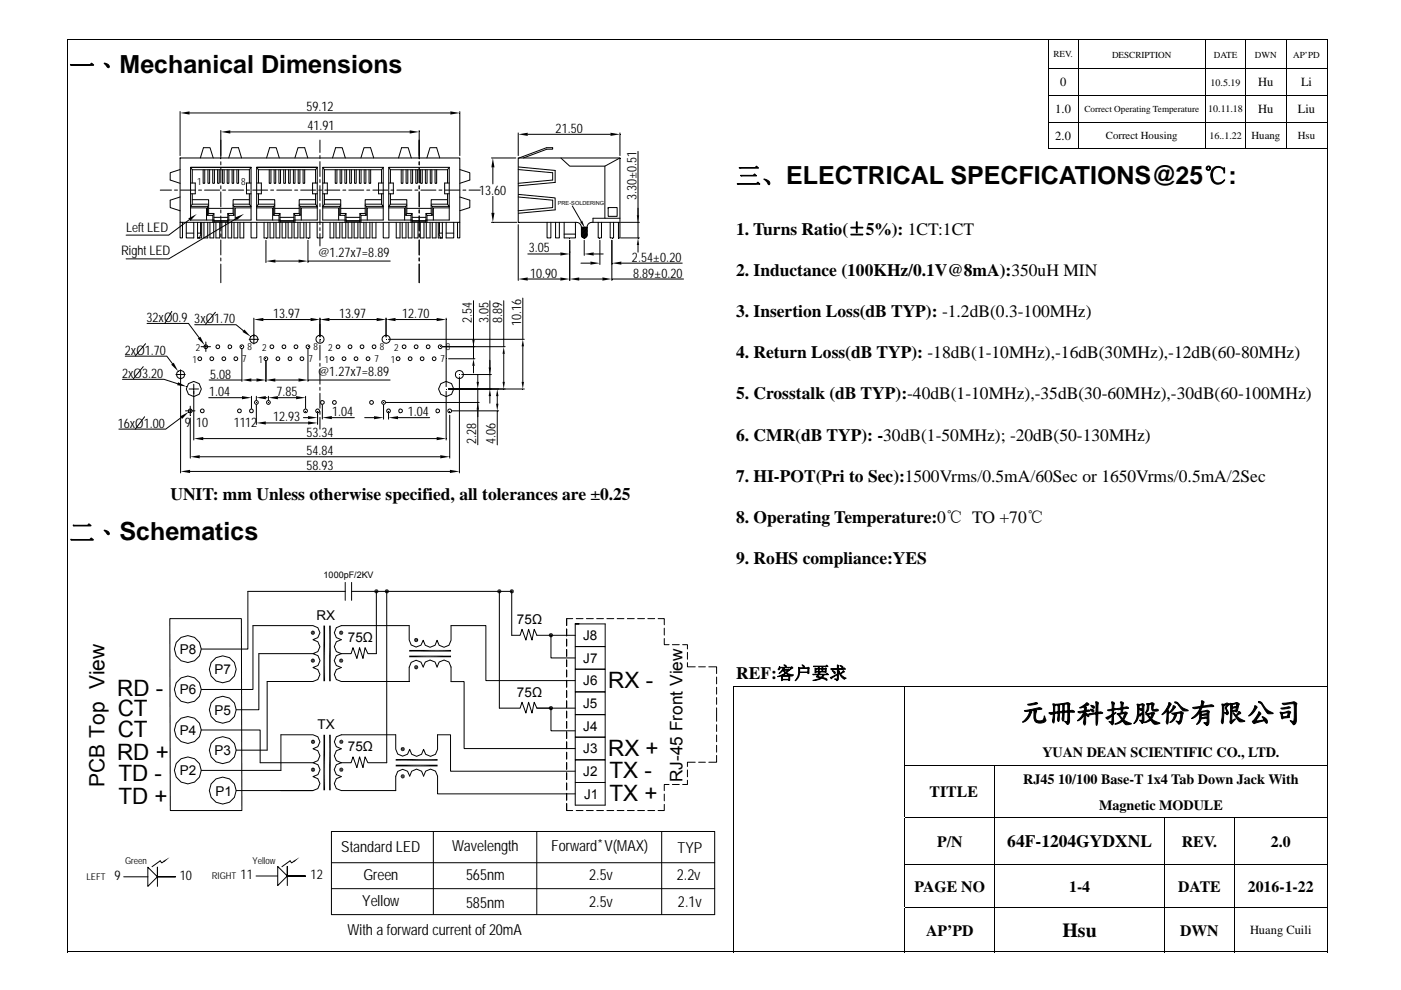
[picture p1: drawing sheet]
<svg xmlns="http://www.w3.org/2000/svg" width="297mm" height="210mm" viewBox="0 0 297 210" stroke-linecap="round" stroke-linejoin="round" font-family="sans-serif">
<g fill="none" stroke="#000" stroke-width=".21">
<path d="M14.2 8.3h267.3M14.2 8.4v6.1M14.2 14.6v5.6M222.2 14.6h59.3M222.2 8.4v6.1M222.2 14.6v5.6M228.6 8.4v6.1M228.6 14.6v5.6M255.6 8.4v6.1M255.6 14.6v5.6M264.1 8.4v6.1M264.1 14.6v5.6"/>
<path d="M272.7 8.4v6.1M272.7 14.6v5.6M281.4 8.4v6.1M281.4 14.6v5.6M14.2 20.3v5.5M14.2 26v5.5M14.2 31.7v113.8M38.2 36l-2.1 .6v1.6l2.1 .7M38.2 33.5h59.3v13.7h-59.3zM38.2 23.7v9.3M40.2 24h55.3M40.4 38.8h1v2.3h-1"/>
<path d="M40.8 36v2.8M42.5 33.5l.6-2.2h1.4l.7 2.2M43.1 36v2.9h.3v-2.9M44.1 36v2.9h.3v-2.9M45.1 36v2.9h.4v-2.9M46.1 36v2.9h.4v-2.9M46.8 27.7v6M46.8 34.3v.7M46.8 35.6v3.2M46.8 39.4v.7M47.2 36v2.9h.3v-2.9M48.2 36v2.9h.3v-2.9"/>
<path d="M48.5 33.5l.7-2.2h1.4l.6 2.2M48.8 28h38.1M49.2 36v2.9h.3v-2.9M50.2 36v2.9h.4v-2.9M53.2 38.8h-.9v2.3h.9M53.2 35.5h-12.8l.4 .5h12.1M53.2 35.5l-.3 .5v2.8M53.2 35.5h-12.8v8.3M53.2 35.5v11.2h-4.9v.5M54.4 38.8h1v2.3h-1M54.8 36v2.8M56.5 33.5l.7-2.2h1.4l.6 2.2"/>
<path d="M57.1 36v2.9h.3v-2.9M58.1 36v2.9h.4v-2.9M59.1 36v2.9h.4v-2.9M60.2 36v2.9h.3v-2.9M61.2 36v2.9h.3v-2.9M62.2 36v2.9h.3v-2.9M62.5 33.5l.7-2.2h1.4l.7 2.2M63.2 36v2.9h.4v-2.9M64.3 36v2.9h.3v-2.9M66.9 36v2.8M67.3 38.8h-1v2.3h1M67.3 35.5l-.4 .5"/>
<path d="M67.3 35.5h-12.9v8.3M67.3 35.5h-12.9l.4 .5h12.1M67.3 35.5v11.2h-5l.1 3.8h.8v-3.3M67.8 29.7v2.6M67.8 33v.6M67.8 34.3v3.1M67.8 38.1v.6M67.8 39.4v3.1M68.4 38.8h1v2.3h-1M68.4 35.5l.4 .5h12.1M68.8 36v2.8M70.5 33.5l.7-2.2h1.4l.6 2.2"/>
<path d="M71.1 36v2.9h.3v-2.9M72.1 36v2.9h.4v-2.9M73.1 36v2.9h.4v-2.9M74.1 36v2.9h.4v-2.9M75.2 36v2.9h.3v-2.9M76.2 36v2.9h.4v-2.9M76.5 33.5l.7-2.2h1.4l.6 2.2M77.2 36v2.9h.4v-2.9M78.2 36v2.9h.4v-2.9M80.9 36v2.8M81.3 38.8h-1v2.3h1M81.3 35.5h-12.9v8.3"/>
<path d="M81.3 35.5v11.2h-5v3.8h.8v-3.3M81.3 35.5l-.4 .5M82.4 35.5l.4 .5h12.1M82.4 38.8h1v2.3h-1M82.8 36v2.8M84.5 33.5l.7-2.2h1.3l.7 2.2M85.1 36v2.9h.3v-2.9M86.1 36v2.9h.4v-2.9M87.1 36v2.9h.4v-2.9M88.2 36v2.9h.3v-2.9M88.9 27.7v6M88.9 34.3v.7"/>
<path d="M88.9 35.6v3.2M88.9 39.4v.7M89.2 36v2.9h.3v-2.9M90.2 36v2.9h.3v-2.9M90.5 33.5l.7-2.2h1.4l.6 2.2M91.2 36v2.9h.4v-2.9M92.2 36v2.9h.4v-2.9M94.9 36v2.8M95.2 35.5l-.3 .5M95.2 35.5h-12.8v8.3M95.2 35.5v11.2h-4.9v.5M95.2 38.8h-.9v2.3h.9"/>
<path d="M97.5 36l2.1 .6v1.6l-2.1 .7M97.5 23.7v9.3M104.2 33.5h5.2M104.5 35.5v3.5M109.9 28.2v4.8M109.9 36l7.3 .6v1.6l-7.3 .7M109.9 35.4l7.8 .8v2.5l-7.8 .7M110.1 33.5l5.8-2.2h1.3v.3h-1.3l-4.9 1.9M111.9 28.5h17.5M118.9 33.5l1.9 1.7h7.4l3.2-1.7M128.2 35.2v11.1M131.4 28.2v4.8"/>
<path d="M135.3 32.1v15.1M222.2 20.2h59.3M222.2 25.9h59.3M222.2 31.6h59.3M222.2 20.3v5.5M222.2 26v5.5M228.6 20.3v5.5M228.6 26v5.5M255.6 20.3v5.5M255.6 26v5.5M264.1 20.3v5.5M264.1 26v5.5"/>
<path d="M272.7 20.3v5.5M272.7 26v5.5M281.4 20.3v5.5M281.4 26v5.5M281.4 31.7v113.8M34 40.3h2.4M37 40.3h.6M38.2 47.2v3.3h.5v-3.3M38.2 41.8l-2.1 .7v1.5l2.1 .7M38.3 40.3h3.2M39.5 47.2v3.3h1.6v-3.3M39.5 49.4h1.6"/>
<path d="M40.1 46.6l-4.3 3.3h-9.1M40.4 44.1h3.4v2.6M40.4 43.8v2.9h5v.5M40.4 43.8h3.6v1.9h1.1v1.5M40.8 41.1v2.2M40.8 42.4h3.4v2.9l-.2 .4M41.9 49.4h.6M42.1 40.3h.6M42.5 47.2l.1 2.4-.3 .9M42.8 47.2v3.3h-.9v-3.3M43.2 47.2v3.3h.8v-3.3M43.4 40.3h3.2"/>
<path d="M44.2 43.6l-.2 .2M44.2 43.3h-3.4l-.4 .5M44.2 45.3h1.2v1.5h2.9v-1.5h1.1M44.2 44.2h5.2M44.5 47.2v3.3h.8v-3.3M45.4 45.3l-.3 .4M45.4 46.1h2.9M45.4 46.9h2.9M45.8 47.2v3.3h.8v-3.3M46.8 40.7v3.2M46.8 44.5v.7M46.8 45.8v3.2"/>
<path d="M46.8 49.6v.6M46.8 50.9v3.2M46.8 54.7v.7M46.8 56v4M47.1 47.2v3.3h.8v-3.3M47.2 40.3h.6M48.3 45.3l.2 .4M48.3 47.2v3.3h.8v-3.3M48.5 40.3h3.2M49.4 43.6l.2 .2M49.4 43.3h3.5l.3 .5h-3.6v1.9h-1.1v1.5M49.6 47.2v3.3h.8v-3.3"/>
<path d="M50 46.4l-14.2 8.5h-9.1M50.9 47.2v3.3h.8v-3.3M52.3 40.3h.6M52.9 42.4h-3.5v2.9l.2 .4M52.9 41.1v2.2M53.2 47.2v3.3h1.2v-3.3M53.2 44.1h-3.3v2.6M53.6 40.3h3.1M54.4 43.8h3.6v1.9h1.2v1.5M54.4 44.1h3.4v2.6M54.4 43.8v2.9h5v.5M54.8 41.1v2.2"/>
<path d="M54.8 42.4h3.4v2.9l-.2 .4M56 47.2v3.3h.8v-3.3M56.4 51v4.7M57.3 47.2v3.3h.8v-3.3M57.4 40.3h.6M58.2 45.3h1.2v1.5h2.9v-1.5h1.1M58.2 44.2h5.2M58.2 43.6l-.2 .2M58.2 43.3h-3.4l-.4 .5M58.4 55.4h4.9M58.5 47.2v3.3h.8v-3.3M58.7 40.3h3.1"/>
<path d="M59.4 45.3l-.2 .4M59.4 46.1h2.9M59.4 46.9h2.9M59.8 47.2v3.3h.8v-3.3M61.1 47.2v3.3h.8v-3.3M62.3 45.3l.2 .4M62.5 40.3h.6M63.4 43.6l.3 .2M63.4 43.3h3.5l.4 .5h-3.6v1.9h-1.2v1.5M63.6 47.2v3.3h.8v-3.3M63.8 40.3h3.1M64.9 47.2v3.3h.8v-3.3"/>
<path d="M65.3 51v4.7M65.3 55.4h17.4M66.9 42.4h-3.5v2.9l.3 .4M66.9 41.1v2.2M67.2 47.2v3.3h1.2v-3.3M67.3 44.1h-3.4v2.6M67.6 40.3h.6M67.8 43.2v.6M67.8 44.4v3.2M67.8 48.3v.6M67.8 49.6v2.6M68.4 43.8h3.6v1.9h1.1v1.5"/>
<path d="M68.4 44.1h3.4v2.6M68.4 43.8v2.9h5v.5M68.8 41.1v2.2M68.8 42.4h3.4v2.9l-.2 .4M68.9 40.3h3.1M70 47.2v3.3h.8v-3.3M71.2 47.2v3.3h.8v-3.3M72.2 45.3h1.2v1.5h2.9v-1.5h1.1M72.2 44.2h5.2M72.2 43.6l-.2 .2M72.2 43.3h-3.4l-.4 .5M72.5 47.2v3.3h.8v-3.3"/>
<path d="M72.7 40.3h.6M73.4 45.3l-.3 .4M73.4 46.1h2.9M73.4 46.9h2.9M73.8 47.2v3.3h.8v-3.3M74 40.3h3.1M75.1 47.2v3.3h.8v-3.3M76.3 45.3l.2 .4M77.4 43.6l.3 .2M77.4 43.3h3.5l.4 .5h-3.6v1.9h-1.2v1.5M77.6 47.2v3.3h.8v-3.3M77.8 40.3h.6"/>
<path d="M78.9 47.2v3.3h.8v-3.3M79.1 40.3h3.1M80.9 42.4h-3.5v2.9l.3 .4M80.9 41.1v2.2M81.3 44.1h-3.4v2.6M81.3 47.2v3.3h1.2v-3.3M82.4 43.8h3.6v1.9h1.1v1.5M82.4 44.1h3.4v2.6M82.4 43.8v2.9h5v3.8h-.9v-3.3M82.8 41.1v2.2M82.8 42.4h3.5v2.9l-.3 .4M82.9 40.3h.6"/>
<path d="M84 47.2v3.3h.8v-3.3M84.1 40.3h3.2M85.3 47.2v3.3h.8v-3.3M86.3 43.6l-.3 .2M86.3 43.3h-3.5l-.4 .5M86.3 45.3h1.1v1.5h2.9v-1.5h1.1M86.3 44.2h5.1M87.4 46.1h2.9M87.4 46.9h2.9M87.4 45.3l-.3 .4M87.8 47.2v3.3h.8v-3.3M88 40.3h.6"/>
<path d="M88.9 40.7v3.2M88.9 44.5v.7M88.9 45.8v3.2M88.9 49.6v.6M88.9 50.9v3.2M88.9 54.7v.7M88.9 56v4M89.1 47.2v3.3h.8v-3.3M89.2 40.3h3.2M90.3 45.3l.2 .4M90.4 47.2v3.3h.8v-3.3M91.4 43.6l.2 .2"/>
<path d="M91.4 43.3h3.5l.3 .5h-3.6v1.9h-1.1v1.5M91.6 47.2v3.3h.9v-3.3M92.9 47.2v3.3h.9v-3.3M93.1 40.3h.6M93.2 49.4h.6M93.2 47.2l-.1 2.4 .3 .9M94.3 40.3h3.2M94.6 49.4h1.6M94.9 42.4h-3.5v2.9l.2 .4M94.9 41.1v2.2M95.2 44.1h-3.3v2.6M96.2 47.2v3.3h-1.6v-3.3"/>
<path d="M97 47.2v3.3h.5v-3.3M97.5 41.8l2.1 .7v1.5l-2.1 .7M98.1 40.3h.7M99.4 40.3h2.4M104.2 47.2h5.4M104.5 41.7v3.4M109.9 41.8l7.3 .7v1.5l-7.3 .7M109.9 47.6v11.9M109.9 41.2l7.8 .8v2.5l-7.8 .7M111.9 59.2h6.9M111.9 53.9h6.9M116 47.2v3.3h.8v-3.3"/>
<path d="M117.8 47.2v3.3h.8v-3.3M119.6 47.2v3.3h2.4v-3.3M119.6 49.7h2.4M120.8 51v8.5M121.3 43.7l1.9 3.2M122.8 59.2h4.9M123.2 55.8h2M123.3 48.2v1.7a.6 .6 0 0 0 .6 .6 .6 .6 0 0 0 .6-.6v-1.7M123.3 48.2h1.2M123.4 48.2l-.1 .1M123.7 48.2l-.4 .4M123.9 51v3.2"/>
<path d="M124 48.2l-.7 .7M124.3 48.2l-1 1M124.5 50l-.5 .5M124.5 49.1l-1.1 1.1M124.5 48.9l-1.2 1.1M124.5 48.3l-1.2 1.2M124.5 48.6l-1.2 1.2M124.5 49.4l-1 1M124.5 49.7l-.8 .8M125.9 53.9h2M126.8 47.2v3.3h.7v-3.3M127.2 51v5.1"/>
<path d="M128.9 44h1.9v1.9h-1.9zM128.9 44h.1M129.4 47.2v3.3h.7v-3.3M129.7 59.2h15.2M129.7 51v8.5M131.4 46.3h-5.7v.9M131.4 47.2h-5.9a1.02 1.02 0 0 0-1 1M131.4 47.2v3.3h-.3v-3.3M131.4 47.2v-13.7h-21.5v13.7h12.3a1.05 1.05 0 0 1 1.1 1M131.6 47.2h4M131.6 50.5h4M131.7 55.8h12.9"/>
<path d="M135.3 47.2v3.3zM135.3 52v1.5M26.6 75.5h8.8l1.2 1.7M30.4 77.8l-2.2 2.6M30.9 72.9l-2.2 2.6M31.2 68.6h8.8l2.2 3M36.4 66l-1.5 2.6M37.3 79.4h2M38.3 78.4v21.9M41.3 68.9h8.8l1.5 1.2M42.6 73.5h2M43.6 72.5v2"/>
<path d="M45.7 66.2l-2.2 2.6M48.5 73.2l.2-.1 .4 .2v.4l-.4 .3-.2-.1-.1-.5zM51.3 74v6.9M52.8 72h2M53.8 67.5v5.5M55.8 67.8h10M56.4 76.6v4.3M65.3 74v6.9M67.8 67.5v4M67.8 71.9v.7M67.8 73.2v3.2M67.8 77v.7"/>
<path d="M67.8 78.3v3.2M69.8 67.8h10.1M81.8 67.5v4M82.4 72h28.8M83.9 67.8h8.7M93.8 73.5h13.3M94.6 67.5v14.5M95.1 76.1h5.6M97.4 79.9v20.4M97.9 79.4h6.3M100.4 73.5v2.6zM100.4 63.8v9.7"/>
<path d="M100.4 77.6v1.5M101.3 79.5v1.5M103.9 79.4v3.1zM103.9 63.8v15.6M106.8 63.8v9.7M106.8 75.1v5.9M110.8 63.2v8.8M110.8 73.5v7.5M26 80.5h8.8l2.9 .9M30.7 88.4l-2 2.6M38.4 88.6l-3.3 2.4h-9.9M39.3 87.1h2"/>
<path d="M40.1 82.5h2M40.3 100h55.1M40.3 86.1v2.1M40.3 88.6v8.6M41.1 81.5v11.8M42.4 96.9h50.9M43.1 93h49.5M44.3 84.3h7M44.3 80.6h7M53.3 80.6h1.1M53.3 84.1v2.5M54.4 84.1v.8"/>
<path d="M54.4 85.9v4.1M56.4 89.7h8.9M56.4 84.3h.2M56.9 84.1v.8M58.4 80.6h4.9M58.9 84.3h3.9M64.3 88.6h1M64.8 84.1v2.5M65.3 80.6h17.4M67.3 87.7v2.3M67.8 82.1v.7M67.8 83.4v3.2"/>
<path d="M67.8 87.2v.7M67.8 88.5v2.5M68.1 85h.2l.4 .2v.4l-.3 .2-.3-.1-.1-.5zM68.3 85.9v3M70.4 88.6h4.7M77.3 88.6h2M81.3 85.9v3M81.8 85.4h19.8M82.4 87.7v1.2M84.4 88.6h6.7M84.7 86.8l.2-.1 .4 .3v.4l-.4 .2-.2-.1-.1-.2zM92.6 86.8l.2-.1 .4 .3v.4l-.4 .2-.2-.1-.2-.2z"/>
<path d="M94.6 83v10.3M95.1 82.5h16.1M95.4 88.1v9.1M95.8 87.1h9.9M101.3 82.5v2.9zM101.3 85.4v8.9M103.9 84v1.5M105.4 84v1.6M105.4 87.1v7.3M36 131.2h15.2l.1 40.7h-15.2zM66.4 138.6h-11.5v11.9h-4.8M72.4 138.6l-1.1 .5-.4 1 .4 1.1 1.1 .4-1.1 .4-.4 1.1 .4 1 1.1 .4h14.4v-3l.4-1 1-.5 1.1 .4 .4 1.1 .5-1.1 1-.4 1 .4 .5 1.1 .4-1.1 1-.4 1.1 .4 .4 1.1v3.1h2.8v14.2h23.6"/>
<path d="M72.4 138.6l-1.1-.4-.4-1 .4-1.1 1.1-.4-1.1-.5-.4-1 .4-1.1 1.1-.4h14.4v3l.4 1.1 1 .4 1.1-.4 .4-1 .5 1.1 1 .4 1-.4 .5-1.1 .4 1.1 1 .4 1.1-.4 .4-1.1v-3.1h7.4v11.7h19M73.2 125.4h-20.6v12.3h-9.9M73.2 123.5v3.8M74.5 125.4h34v9.3h1.8l.4-1.2 .8 2.3 .6-2.3 .7 2.3 .5-2.3 .5 1.2h3M74.5 123.5v3.8M79.8 125.4v13.2h-1.8l-.6-1.2-.4 2.3-.8-2.3-.5 2.3-.9-2.3-.4 1.2h-2M82 125.4v36.4h-4l-.6-1.3-.4 2.3-.8-2.3-.5 2.3-.9-2.3-.4 1.3h-2M105.9 125.4v24.8h4.4l.4-1.3 .8 2.3 .6-2.3 .7 2.3 .5-2.3 .5 1.3h3h-3M120.1 133.4v1.5M120.1 135.6v1.4M120.1 137.8v1.4M120.1 140v1.4"/>
<path d="M121.4 131.2h-1.3v1.5v-1.5M122 132.3v4.8h6.3v4.8h-6.3v4.8h6.3v4.9h-6.3v4.8h6.3v4.8h-6.3v4.8h6.3v4.8h-6.3v-4.8h6.3v-4.8h-6.3v-4.8h6.3v-4.8h-6.3v-4.9h6.3v-4.8h-6.3v-4.8h6.3v-4.8h-6.3h.7M122 134.7h-5.2v4.9h5.2M122.2 131.2h1.4M124.3 131.2h1.5M126.5 131.2h1.4M128.7 131.2h1.4M130.8 131.2h1.5M133 131.2h1.5M135.2 131.2h1.4M137.3 131.2h1.5M139.5 131.2h1.3v1.3"/>
<path d="M140.8 135.4v1.3h1.1M140.8 133.2v1.5M142.6 136.7h1.4M144.7 136.7h1.1v.9M145.8 138.4v1.4M42.7 146.2h10.9v-13.5h12.8l1 .4 .4 1.1-.4 1-1 .5 1 .4 .4 1.1-.4 1-1 .4 1 .5 .5 1-.5 1.1-1 .4 1 .4 .4 1.1-.4 1-1 .4h-9.8v14.6h-6.5M42.7 154.8h12.5v7h11.2M120.1 142.1v1.5M120.1 144.3v1.5M120.1 146.5v1.4M120.1 148.7v1.4M120.1 150.8v1.5"/>
<path d="M120.1 153v1.5M120.1 155.2v1.5M120.1 157.4v1.4M120.1 159.6v1.4M122 150.2h-5.2v4.8h5.2M145.8 140.5v.9h1.6M148.1 141.4h1.5M150.3 141.4h1.6v1.5M151.9 150.1v2.9M151.9 143.6v1.5M151.9 145.8v1.4M151.9 148v1.4"/>
<path d="M151.9 153.7v1.5M151.9 155.9v1.4M151.9 158.1v1.4M42.7 163.4h16.9v-7.5h6.8l1 .4 .4 1-.4 1.1-1 .4 1 .4 .4 1.1-.4 1-1 .5 1 .4 .5 1-.5 1.1-1 .4 1 .5 .4 1-.4 1.1-1 .4h-6.8M50.1 167.7h16.3M70.3 176.4h81.2v17.6h-81.2zM72.4 161.8l-1.1 .4-.4 1 .4 1.1 1.1 .4-1.1 .5-.4 1 .4 1.1 1.1 .4h11.5v-3l.4-1.1 1.1-.4 1 .4 .5 1 .4-1 1-.5 1.1 .5 .4 1 .5-1 1-.5 1 .5 .5 1v3.8h29.2M72.4 161.8l-1.1-.5-.4-1 .4-1.1 1.1-.4-1.1-.4-.4-1.1 .4-1 1.1-.4h11.5v3l.4 1 1.1 .5 1-.4 .5-1.1 .4 1.1 1 .4 1.1-.4 .4-1.1 .5 1.1 1 .4 1-.4 .5-1.1v-3h2.7v7.7h26.5M91.9 176.4v17.6M113.8 176.4v17.6M120.1 171.9v-1.5v1.5h1.3M120.1 161.7v1.5"/>
<path d="M120.1 163.9v1.5M120.1 166.1v1.4M120.1 168.3v1.4M122.2 171.9h1.4M124.3 171.9h1.5M126.5 171.9h1.4M128.7 171.9h1.4M130.8 171.9h1.5M133 171.9h1.5M135.2 171.9h1.4M137.3 171.9h1.5M140.3 176.4v17.6"/>
<path d="M140.8 170.6v1.3h-1.3M140.8 168.4v1.5M141.9 166.4h-1.1v1.3M142.6 166.4h1.4M145.8 165.5v.9h-1.1M145.8 163.3v1.5M147.4 161.7h-1.6v.9M148.1 161.7h1.5M151.9 160.2v1.5h-1.6M26.2 186h5.1M33.4 186h3.8h-3.8l-2.1-2.1v4.1l2.1-2v-2.1v4.1M34.8 182.7l-.5 .3-.3-.4-1.8 1.2"/>
<path d="M54.3 185.8h4.6M60.9 185.8h3.9h-3.9l-2-2v4l2-2v-2v4M62.3 182.7l-.5 .3-.3-.4-1.7 1.2M70.3 183h81.2M70.3 188.5h81.2"/>
<circle cx="38.3" cy="79.4" r=".85"/>
<circle cx="42.4" cy="76.1" r=".4"/>
<circle cx="43.6" cy="73.5" r=".41"/>
<circle cx="44.9" cy="76.1" r=".41"/>
<circle cx="46.2" cy="73.5" r=".41"/>
<circle cx="47.5" cy="76.1" r=".4"/>
<circle cx="50" cy="76.1" r=".41"/>
<circle cx="51.3" cy="73.5" r=".41"/>
<circle cx="53.8" cy="72" r=".85"/>
<circle cx="56.4" cy="76.1" r=".4"/>
<circle cx="57.7" cy="73.5" r=".41"/>
<circle cx="58.9" cy="76.1" r=".41"/>
<circle cx="60.2" cy="73.5" r=".4"/>
<circle cx="61.5" cy="76.1" r=".4"/>
<circle cx="62.8" cy="73.5" r=".41"/>
<circle cx="64" cy="76.1" r=".41"/>
<circle cx="65.3" cy="73.5" r=".4"/>
<circle cx="67.8" cy="72" r=".86"/>
<circle cx="70.4" cy="76.1" r=".41"/>
<circle cx="71.7" cy="73.5" r=".41"/>
<circle cx="72.9" cy="76.1" r=".4"/>
<circle cx="74.2" cy="73.5" r=".4"/>
<circle cx="75.5" cy="76.1" r=".4"/>
<circle cx="76.8" cy="73.5" r=".4"/>
<circle cx="78" cy="76.1" r=".41"/>
<circle cx="79.3" cy="73.5" r=".41"/>
<circle cx="81.9" cy="72" r=".85"/>
<circle cx="84.4" cy="76.1" r=".41"/>
<circle cx="85.7" cy="73.5" r=".4"/>
<circle cx="87" cy="76.1" r=".4"/>
<circle cx="88.2" cy="73.5" r=".4"/>
<circle cx="89.5" cy="76.1" r=".4"/>
<circle cx="90.8" cy="73.5" r=".41"/>
<circle cx="92" cy="76.1" r=".41"/>
<circle cx="93.3" cy="73.5" r=".4"/>
<circle cx="97.4" cy="79.4" r=".85"/>
<circle cx="40.3" cy="87.2" r=".41"/>
<circle cx="41.1" cy="82.5" r="1.6"/>
<circle cx="42.9" cy="87.2" r=".4"/>
<circle cx="50.8" cy="87.2" r=".4"/>
<circle cx="53.3" cy="87.2" r=".4"/>
<circle cx="54.4" cy="85.4" r=".4"/>
<circle cx="56.9" cy="85.4" r=".41"/>
<circle cx="64.8" cy="87.2" r=".41"/>
<circle cx="67.3" cy="87.2" r=".4"/>
<circle cx="70.9" cy="85.4" r=".41"/>
<circle cx="78.8" cy="85.4" r=".41"/>
<circle cx="81.3" cy="85.4" r=".4"/>
<circle cx="82.4" cy="87.2" r=".41"/>
<circle cx="94.6" cy="82.5" r="1.6"/>
<circle cx="95.3" cy="87.2" r=".41"/>
<circle cx="39.8" cy="137.7" r="2.86"/>
<circle cx="39.8" cy="146.3" r="2.86"/>
<circle cx="39.8" cy="154.8" r="2.86"/>
<circle cx="47.2" cy="159.1" r="2.86"/>
<circle cx="47.2" cy="150.5" r="2.86"/>
<circle cx="47.2" cy="142" r="2.86"/>
<circle cx="39.8" cy="163.4" r="2.86"/>
<circle cx="47.2" cy="167.7" r="2.86"/>
</g>
<g fill="#000">
<path d="M38.2 24l2-.4v.7zM46.8 28l2-.4v.7zM86.9 27.6l2 .4-2 .3zM95.5 23.6l2 .4-2 .3zM104.5 33.5l.3 2h-.6zM109.9 28.5l2-.3v.6zM129.4 28.2l2 .3-2 .3zM39.9 46.3l1.8-.9-1.4 1.5zM49.8 46.1l1.9-.7-1.5 1.3zM56.4 55.4l2-.3v.6zM63.3 55.1l2 .3-2 .3zM104.2 45.1h.6l-.3 2.1z"/>
<path d="M109.9 59.2l2-.4v.7zM118.8 53.5l2 .4-2 .3zM118.8 58.8l2 .4-2 .3zM120.8 59.2l2-.4v.7zM123 47.1l.4-.3 .6 1.5zM125.2 55.5l2 .3-2 .3zM123.9 53.9l2-.4v.7zM127.7 58.8l2 .4-2 .3zM129.7 55.8l2-.3v.6zM135 45.7h.5l-.2 1.5zM135.3 50.5l.2 1.5h-.5zM36.3 77.3l.5-.4 1 1.9z"/>
<path d="M41.9 71.8l.6-.4 .9 1.8zM51.8 69.9l1.4 1.5-1.8-1zM53.8 67.8l2-.4v.7zM65.8 67.4l2 .4-2 .3zM67.8 67.8l2-.4v.7zM79.9 67.4l1.9 .4-1.9 .3zM81.8 67.8l2.1-.4v.7zM92.6 67.4l2 .4-2 .3zM100.1 72h.5l-.2 1.5zM100.4 76.1l.2 1.5h-.5zM103.6 77.9h.5l-.2 1.5zM106.8 73.5l.2 1.6h-.5z"/>
<path d="M110.8 72l.3 1.5h-.5zM37.8 81.1l1.8 .9-2.1-.3zM38.2 88.3l1.8-.9-1.4 1.5zM38.3 100l2-.3v.6zM40.3 96.9l2.1-.4v.7zM41.1 93l2-.3v.7zM51.3 84l2 .3-2 .4zM51.3 80.6l2-.3v.6zM54.4 80.3l2 .3-2 .3zM54.4 89.7l2-.3v.6zM54.4 84.3l2-.3v.7zM56.4 80.6l2-.3v.6z"/>
<path d="M56.9 84.3l2-.3v.7zM62.8 84l2 .3-2 .4zM63.3 80.3l2 .3-2 .3zM65.3 89.4l2 .3-2 .3zM65.3 88.2l2 .4-2 .3zM68.3 88.6l2.1-.4v.7zM79.3 88.3l2 .3-2 .3zM82.4 88.6l2-.3v.6zM92.6 92.7l2 .3-2 .4zM93.3 96.5l2.1 .4-2.1 .3zM95.4 99.7l2 .3-2 .3zM101 81h.6l-.3 1.5z"/>
<path d="M101.3 85.4l.3 1.5h-.6zM103.9 82.5l.2 1.5h-.5zM105.4 82.5l.3 1.5h-.5zM105.2 85.6h.5l-.3 1.5zM106.5 81h.5l-.2 1.5zM110.6 81h.5l-.3 1.5zM65.9 134.2h.4l-.3 .3zM66 139.8l.3 .3h-.4zM66 133.9l.3 .3h-.4zM66.3 134.2v.5l-.3-.2zM66 139.8l.3-.1v.4zM66 133.9l.3-.2v.5z"/>
<path d="M66.3 134.2l.4 .3-.4 .2zM66.3 139.7l.4 .1-.4 .3zM66.3 133.7l.4 .2-.4 .3zM66.3 134.2h.5l-.1 .3zM66.3 134.2l.4-.3 .1 .3zM71.9 134.2h.4l-.3 .3zM72 139.8l.3 .3h-.4zM72 133.9l.3 .3h-.4zM72 134.5l.3-.3v.5zM72 139.8l.3-.1v.4zM72 133.9l.3-.2v.5zM72.3 134.2l.4 .3-.4 .2z"/>
<path d="M72.3 139.7l.4 .1-.4 .3zM72.3 133.7l.4 .2-.4 .3zM72.3 134.2h.5l-.1 .3zM72.3 134.2l.4-.3 .1 .3zM79.4 125.4h.4l-.3 .4zM79.5 125.1l.3 .3h-.4zM79.8 125.4v.5l-.3-.1zM79.5 125.1l.3-.1v.4zM79.8 125.4l.3 .4-.3 .1zM79.8 125l.3 .1-.3 .3zM79.8 125.4h.5l-.2 .4zM79.8 125.4l.3-.3 .2 .3z"/>
<path d="M81.6 125.4h.4l-.3 .4zM81.7 125.1l.3 .3h-.4zM82 125.4v.5l-.3-.1zM81.7 125.1l.3-.1v.4zM82 125.4l.3 .4-.3 .1zM82 125l.3 .1-.3 .3zM82 125.4h.5l-.2 .4zM82 125.4l.3-.3 .2 .3zM87.8 135.7h.4l-.3 .4zM87.9 135.4l.3 .3h-.4zM88.2 135.7v.5l-.3-.1zM87.9 135.4l.3-.1v.4z"/>
<path d="M88.2 135.7l.4 .4-.4 .1zM88.2 135.3l.4 .1-.4 .3zM88.2 135.7h.5l-.1 .4zM88.2 135.7l.4-.3 .1 .3zM105.4 125.4h.5l-.3 .4zM105.6 125.1l.3 .3h-.5zM105.9 125.4v.5l-.3-.1zM105.6 125.1l.3-.1v.4zM105.9 125.4l.3 .4-.3 .1zM105.9 125l.3 .1-.3 .3zM105.9 125.4h.4l-.1 .4zM105.9 125.4l.3-.3 .1 .3z"/>
<path d="M108.1 125.4h.4l-.3 .4zM108.2 125.1l.3 .3h-.4zM108.5 125.4v.5l-.3-.1zM108.2 125.1l.3-.1v.4zM108.5 125.4l.3 .4-.3 .1zM108.5 125l.3 .1-.3 .3zM108.5 125.4h.5l-.2 .4zM108.5 125.4l.3-.3 .2 .3zM116.3 134.7h.5l-.3 .4zM116.5 134.4l.3 .3h-.5zM116.5 135.1l.3-.4v.5zM116.5 134.4l.3-.1v.4z"/>
<path d="M116.8 134.7l.3 .4-.3 .1zM116.8 134.3l.3 .1-.3 .3zM116.8 134.7h.5l-.2 .4zM117.1 134.4l.2 .3h-.5zM65.9 140.1h.4l-.3 .3zM65.9 157.3h.5l-.4 .3zM66.3 140.1v.5l-.3-.2zM66 157l.4 .3h-.5zM66.4 157.3v.5l-.4-.2zM66.3 140.1l.4 .3-.4 .2zM66 157l.4-.1v.4zM66.4 157.3l.3 .3-.3 .2z"/>
<path d="M66.3 140.1h.5l-.1 .3zM66.4 156.9l.3 .1-.3 .3zM66.4 157.3h.4l-.1 .3zM66.3 140.1l.4-.3 .1 .3zM66.4 157.3l.3-.3 .1 .3zM71.9 140.1h.4l-.3 .3zM71.9 157.3h.5l-.4 .3zM72 140.4l.3-.3v.5zM72 157l.4 .3h-.5zM72.4 157.3v.5l-.4-.2zM72.3 140.1l.4 .3-.4 .2zM72 157l.4-.1v.4z"/>
<path d="M72.4 157.3l.3 .3-.3 .2zM72.3 140.1h.5l-.1 .3zM72.4 156.9l.3 .1-.3 .3zM72.4 157.3h.4l-.1 .3zM72.3 140.1l.4-.3 .1 .3zM72.7 157l.1 .3h-.4zM84.9 158.9h.5l-.3 .3zM85.1 158.6l.3 .3h-.5zM85.4 158.9v.4l-.3-.1zM85.1 158.6l.3-.2v.5zM85.4 158.9l.3 .3-.3 .1zM85.4 158.4l.3 .2-.3 .3z"/>
<path d="M85.4 158.9h.4l-.1 .3zM85.7 158.6l.1 .3h-.4zM87.8 141.5h.4l-.3 .4zM87.9 141.2l.3 .3h-.4zM88.2 141.5v.5l-.3-.1zM87.9 141.2l.3-.1v.4zM88.2 141.5l.4 .4-.4 .1zM88.2 141.1l.4 .1-.4 .3zM88.2 141.5h.5l-.1 .4zM88.2 141.5l.4-.3 .1 .3zM116.3 150.2h.5l-.3 .3zM116.5 149.9l.3 .3h-.5z"/>
<path d="M116.5 150.5l.3-.3v.5zM116.5 149.9l.3-.1v.4zM116.8 150.2l.3 .3-.3 .2zM116.8 149.8l.3 .1-.3 .3zM116.8 150.2h.5l-.2 .3zM116.8 150.2l.3-.3 .2 .3zM65.9 163.2h.5l-.4 .4zM66 162.9l.4 .3h-.5zM66.4 163.2v.5l-.4-.1zM66 162.9l.4-.1v.4zM66.4 163.2l.3 .4-.3 .1zM66.4 162.8l.3 .1-.3 .3z"/>
<path d="M66.4 163.2h.4l-.1 .4zM66.4 163.2l.3-.3 .1 .3zM71.9 163.2h.5l-.4 .4zM72 162.9l.4 .3h-.5zM72.4 163.2v.5l-.4-.1zM72 162.9l.4-.1v.4zM72.4 163.2l.3 .4-.3 .1zM72.4 162.8l.3 .1-.3 .3zM72.4 163.2h.4l-.1 .4zM72.4 163.2l.3-.3 .1 .3zM84.9 164.7h.5l-.3 .3zM85.1 164.3l.3 .4h-.5z"/>
<path d="M85.4 164.7v.4l-.3-.1zM85.1 164.3l.3-.1v.5zM85.4 164.7l.3 .3-.3 .1zM85.4 164.2l.3 .1-.3 .4zM85.4 164.7h.4l-.1 .3zM85.7 164.3l.1 .4h-.4zM34.6 182.6l1.4-.8-1.2 1zM62.2 182.6l1.3-.8-1.1 1z"/>
</g>
<path d="M14.2 8.3h.1v.1h-.1zM14.2 14.5h.1v.1h-.1zM281.3 8.3h.2v.1h-.2zM14.2 20.2h.1v.1h-.1zM14.2 25.8h.1v.2h-.1zM14.2 31.5h.1v.2h-.1zM222.2 31.5h.1v.2h-.1z" fill="#000"/>
<path d="M68.7 132.7v11.8M70 132.7v11.8M86.8 139.2h8.8M86.8 138h8.8M68.7 155.9v11.7M70 155.9v11.7M83.9 161.2h8.9" fill="none" stroke="#000" stroke-width=".34"/>
<path d="M83.9 162.4h8.9" fill="none" stroke="#000" stroke-width=".36"/>
<g fill="#fff">
<path d="M192 145.7h18.9v16.5h-18.9z"/>
<path d="M192.4 145.7h18v16.5h-18z"/>
<path d="M210.9 145.7h70.4v16.5h-70.4z"/>
<path d="M211.4 145.7h69.5v11h-69.5z"/>
<path d="M211.4 156.7h69.5v5.5h-69.5z"/>
</g>
<path d="M14.2 145.5h.1v.1h-.1zM155.5 145.5h.2v.1h-.2zM14.2 162.2h.1v.1h-.1zM14.2 173.4h.1v.1h-.1zM155.5 162.2h.2v.1h-.2zM155.5 173.4h.2v.1h-.2zM14.2 183.2h.1v.2h-.1zM14.2 192.4h.1v.2h-.1zM155.5 183.2h.2v.2h-.2zM155.5 192.4h.2v.2h-.2zM281.3 201.8h.2v.2h-.2z" fill="#000"/>
<g fill="none" stroke="#000" stroke-width=".21">
<path d="M14.2 145.6v16.6M155.5 145.6h126M155.6 145.6v16.6M191.9 145.6v16.6M281.4 145.6v16.6M14.2 162.3v11.1M14.2 173.5v9.7M155.6 162.3v11.1M155.6 173.5v9.7M191.8 162.3h89.7M191.8 173.4h89.7M191.9 162.3v11.1"/>
<path d="M191.9 173.5v9.7M210.9 162.3v11.1M210.9 173.5v9.7M246.9 173.5v9.7M261.7 173.5v9.7M281.4 162.3v11.1M281.4 173.5v9.7M14.2 183.4v9M14.2 192.6v9.4M155.6 183.4v9M155.6 192.6v9.4M191.8 183.3h89.7"/>
<path d="M191.8 192.5h89.7M191.9 183.4v9M191.9 192.6v9.4M210.9 183.4v9M210.9 192.6v9.4M246.9 183.4v9M246.9 192.6v9.4M261.7 183.4v9M261.7 192.6v9.4M281.4 183.4v9M281.4 192.6v9.4M14.2 201.9h141.3"/>
<path d="M155.7 201.9h36.1M192 201.9h18.8M211 201.9h35.8M247 201.9h14.6M261.8 201.9h19.5"/>
</g>
<text font-size="6" x="216.1" y="153">元冊科技股份有限公司</text>
<g font-size="5.3">
<text x="14.7" y="15.5">一、Mechanical Dimensions</text>
<text x="156.1" y="39.1">三、ELECTRICAL SPECFICATIONS@25℃:</text>
<text x="14.7" y="114.6">二、Schematics</text>
</g>
<g font-size="4.8">
<text x="24.8" y="147.7">RD -</text>
<text x="128.9" y="145.9">RX -</text>
<text x="25" y="151.9">CT</text>
<text x="24.8" y="161.1">RD +</text>
<text x="25" y="156.4">CT</text>
<text x="128.9" y="160.4">RX +</text>
<text x="25.1" y="165.6">TD -</text>
<text x="129.2" y="164.9">TX -</text>
<text x="25.1" y="170.5">TD +</text>
<text x="129.2" y="169.8">TX +</text>
</g>
<text font-size="4.5" x="22.1" y="166.9" transform="rotate(-90 22.1 166.9)">PCB Top View</text>
<text font-size="4.2" x="225.3" y="198.8">Hsu</text>
<g font-size="3.7">
<text x="156.1" y="49.8">1. Turns Ratio(±5%): 1CT:1CT</text>
<text x="156.1" y="58.5">2. Inductance (100KHz/0.1V@8mA):350uH MIN</text>
<text x="156.1" y="67.2">3. Insertion Loss(dB TYP): -1.2dB(0.3-100MHz)</text>
<text x="156.1" y="76">4. Return Loss(dB TYP): -18dB(1-10MHz),-16dB(30MHz),-12dB(60-80MHz)</text>
<text x="156.1" y="84.7">5. Crosstalk (dB TYP):-40dB(1-10MHz),-35dB(30-60MHz),-30dB(60-100MHz)</text>
<text x="156.1" y="93.5">6. CMR(dB TYP): -30dB(1-50MHz); -20dB(50-130MHz)</text>
<text x="36.1" y="106.1">UNIT: mm Unless otherwise specified, all tolerances are ±0.25</text>
<text x="156.1" y="102.2">7. HI-POT(Pri to Sec):1500Vrms/0.5mA/60Sec or 1650Vrms/0.5mA/2Sec</text>
<text x="156.1" y="110.9">8. Operating Temperature:0℃ TO +70℃</text>
<text x="156.1" y="119.6">9. RoHS compliance:YES</text>
<text x="156.1" y="144">REF:客户要求</text>
<text x="144.7" y="165.9" transform="rotate(-90 144.7 165.9)">RJ-45 Front View</text>
<text x="213.6" y="179.7">64F-1204GYDXNL</text>
</g>
<g font-size="3.3">
<text x="197.1" y="169.1">TITLE</text>
<text x="198.7" y="179.6">P/N</text>
<text x="250.6" y="179.6">REV.</text>
<text x="269.5" y="179.6">2.0</text>
<text x="193.9" y="189.1">PAGE NO</text>
<text x="226.7" y="189.1">1-4</text>
<text x="249.8" y="189.1">DATE</text>
<text x="264.6" y="189.1">2016-1-22</text>
<text x="196.4" y="198.4">AP’PD</text>
<text x="250.2" y="198.4">DWN</text>
</g>
<g font-size="3.2">
<text x="72.4" y="180.8">Standard LED</text>
<text x="95.8" y="180.4">Wavelength</text>
<text x="116.9" y="180.4">Forward V(MAX)</text>
<text x="126.8" y="180.3">*</text>
<text x="143.7" y="180.8">TYP</text>
<text x="77" y="186.7">Green</text>
<text x="98.8" y="186.7">565nm</text>
<text x="124.9" y="186.7">2.5v</text>
<text x="143.5" y="186.8">2.2v</text>
<text x="76.8" y="192.1">Yellow</text>
<text x="98.8" y="192.6">585nm</text>
<text x="124.9" y="192.4">2.5v</text>
<text x="143.7" y="192.4">2.1v</text>
<text x="73.7" y="198.4">With a forward current of 20mA</text>
</g>
<g font-size="3">
<text x="221" y="160.5">YUAN DEAN SCIENTIFIC CO., LTD.</text>
<text x="216.9" y="166.2">RJ45 10/100 Base-T 1x4 Tab Down Jack With</text>
<text x="233" y="171.7">Magnetic MODULE</text>
</g>
<g font-size="2.9">
<text x="67.1" y="131.5">RX</text>
<text x="73.8" y="136.2">75Ω</text>
<text x="109.6" y="132.3">75Ω</text>
<text x="123.7" y="135.8">J8</text>
<text x="38.1" y="138.7">P8</text>
<text x="45.5" y="143">P7</text>
<text x="123.7" y="140.6">J7</text>
<text x="38.1" y="147.3">P6</text>
<text x="109.6" y="147.8">75Ω</text>
<text x="123.7" y="145.4">J6</text>
<text x="38.1" y="155.9">P4</text>
<text x="45.5" y="151.6">P5</text>
<text x="67.3" y="154.6">TX</text>
<text x="123.7" y="150.2">J5</text>
<text x="123.7" y="155">J4</text>
<text x="45.5" y="160.1">P3</text>
<text x="73.8" y="159.3">75Ω</text>
<text x="123.7" y="159.8">J3</text>
<text x="38.1" y="164.5">P2</text>
<text x="123.7" y="164.6">J2</text>
<text x="45.7" y="168.7">P1</text>
<text x="123.8" y="169.4">J1</text>
</g>
<g font-size="2.8">
<text x="65" y="23.6">59.12</text>
<text x="65.2" y="27.6">41.91</text>
<text x="117.8" y="28.2">21.50</text>
<text x="101.6" y="41.3">13.60</text>
<text x="134.9" y="42.5" transform="rotate(-90 134.9 42.5)">3.30±0.51</text>
<text x="26.7" y="49.1">Left LED</text>
<text x="112.1" y="53.6">3.05</text>
<text x="25.7" y="54">Right LED</text>
<text x="67.5" y="54.5">@1.27x7=8.89</text>
<text x="112.4" y="58.9">10.90</text>
<text x="134" y="55.5">2.54±0.20</text>
<text x="134.3" y="58.9">8.89±0.20</text>
<text x="31.1" y="68.3">32xO0.9</text>
<text x="41.2" y="68.6">3xO1.70</text>
<text x="57.9" y="67.5">13.97</text>
<text x="71.9" y="67.5">13.97</text>
<text x="85.3" y="67.5">12.70</text>
<text x="100.1" y="68.5" transform="rotate(-90 100.1 68.5)">2.54</text>
<text x="103.5" y="68.5" transform="rotate(-90 103.5 68.5)">3.05</text>
<text x="106.5" y="68.5" transform="rotate(-90 106.5 68.5)">8.89</text>
<text x="110.5" y="69.2" transform="rotate(-90 110.5 69.2)">10.16</text>
<text x="26.5" y="75.2">2xO1.70</text>
<text x="25.9" y="80.1">2xO3.20</text>
<text x="44.6" y="80.3">5.08</text>
<text x="67.5" y="79.7">@1.27x7=8.89</text>
<text x="44.3" y="84">1.04</text>
<text x="57.9" y="89.4">12.93</text>
<text x="58.6" y="84">7.85</text>
<text x="70.4" y="88.2">1.04</text>
<text x="86.4" y="88.3">1.04</text>
<text x="25" y="90.7">16xO1.00</text>
<text x="39.2" y="90.6">9 10</text>
<text x="49.6" y="90.6">1112</text>
<text x="65" y="92.7">53.34</text>
<text x="101" y="94.1" transform="rotate(-90 101 94.1)">2.28</text>
<text x="105.1" y="94.1" transform="rotate(-90 105.1 94.1)">4.06</text>
<text x="65" y="99.7">58.93</text>
<text x="65" y="96.6">54.84</text>
<text x="24.3" y="186.7">9</text>
<text x="38.1" y="186.6">10</text>
<text x="51" y="186.5">11</text>
<text x="65.9" y="186.5">12</text>
</g>
<g font-size="2.6">
<text x="224.7" y="18.3">0</text>
<text x="266.8" y="18.3">Hu</text>
<text x="275.8" y="18.3">Li</text>
<text x="223.7" y="24">1.0</text>
<text x="223.7" y="29.7">2.0</text>
<text x="266.8" y="24">Hu</text>
<text x="275.2" y="24">Liu</text>
<text x="265" y="198.1">Huang Cuili</text>
</g>
<g font-size="2.3">
<text x="234.5" y="29.6">Correct Housing</text>
<text x="265.3" y="29.6">Huang</text>
<text x="275.2" y="29.6">Hsu</text>
</g>
<g font-size="2.1">
<text x="256.2" y="23.8">10.11.18</text>
<text x="256.7" y="18.1">10.5.19</text>
<text x="256.4" y="29.5">16..1.22</text>
<text x="41.8" y="39.2">1</text>
<text x="51.1" y="39.3">8</text>
<text x="40.8" y="77">1</text>
<text x="41.5" y="74.4">2</text>
<text x="51.4" y="76.7">7</text>
<text x="52.5" y="74.3">8</text>
<text x="54.8" y="77">1</text>
<text x="55.6" y="74.4">2</text>
<text x="65.4" y="76.7">7</text>
<text x="66.5" y="74.3">8</text>
<text x="68.8" y="77">1</text>
<text x="69.6" y="74.4">2</text>
<text x="79.4" y="76.7">7</text>
<text x="80.5" y="74.3">8</text>
<text x="82.8" y="77">1</text>
<text x="83.6" y="74.4">2</text>
<text x="93.4" y="76.7">7</text>
<text x="94.5" y="74.3">8</text>
</g>
<g font-size="2">
<text x="26.5" y="183.2">Green</text>
<text x="53.5" y="183.2">Yellow</text>
<text x="18.3" y="186.7">LEFT</text>
<text x="44.9" y="186.4">RIGHT</text>
</g>
<g font-size="1.9">
<text x="223.3" y="12.1">REV.</text>
<text x="235.8" y="12.4">DESCRIPTION</text>
<text x="257.4" y="12.4">DATE</text>
<text x="266.1" y="12.4">DWN</text>
<text x="274.2" y="12.4">AP’PD</text>
<text x="229.9" y="23.8">Correct Operating Temperature</text>
<text x="68.6" y="122.5">1000pF/2KV</text>
</g>
<text font-size="1.2" x="118.3" y="43.5">PRE-SOLDERING</text>
</svg>
